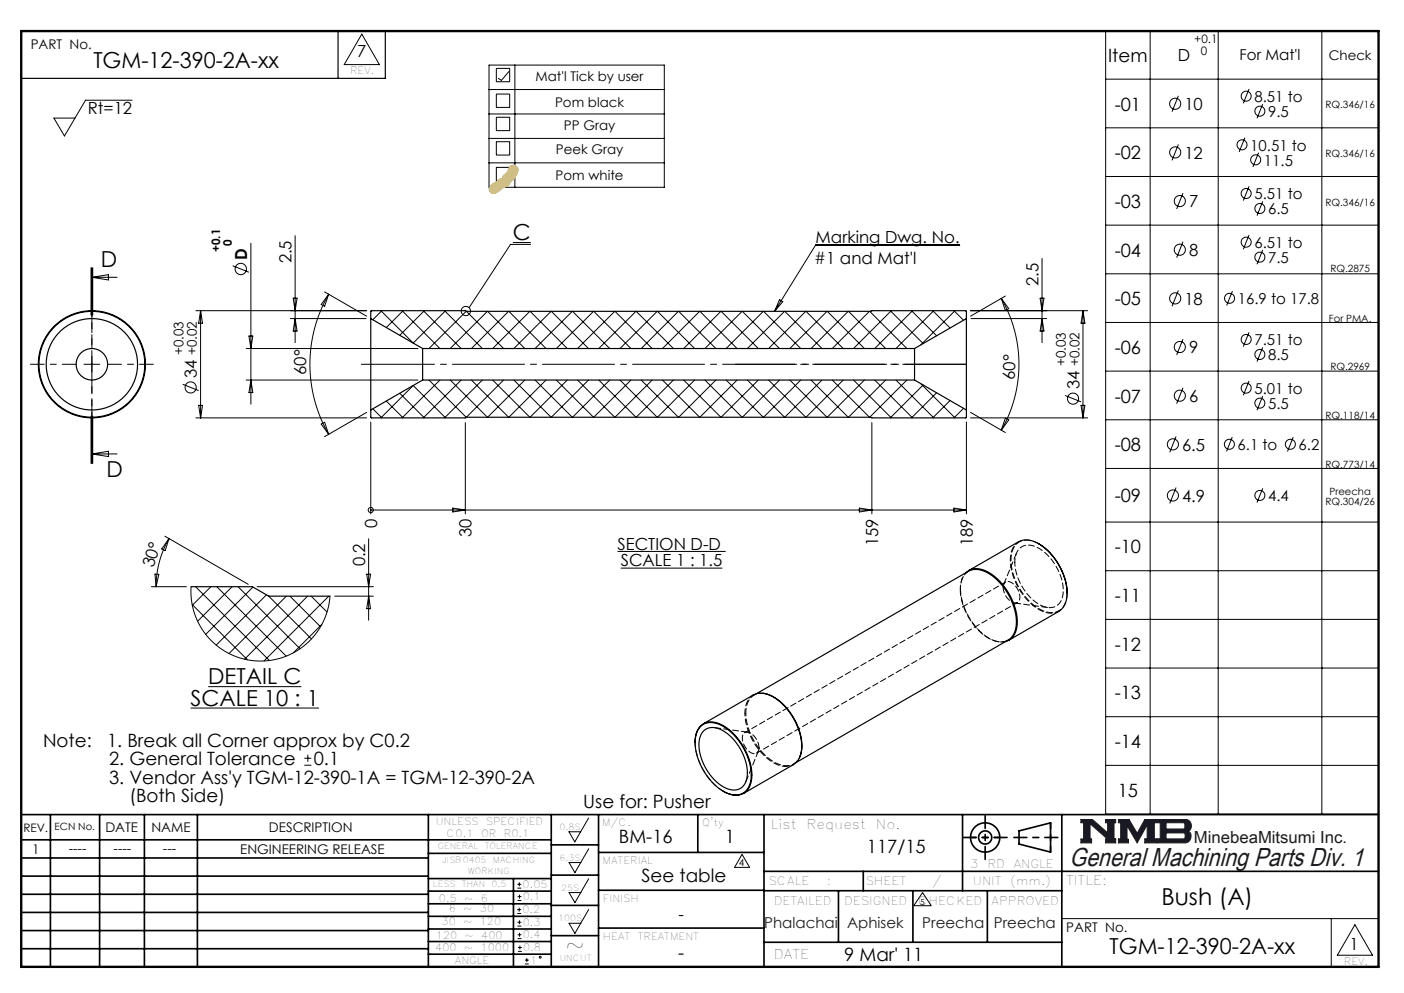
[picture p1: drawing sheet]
<svg xmlns="http://www.w3.org/2000/svg" width="297mm" height="210mm" viewBox="0 0 297 210" stroke-linecap="round" stroke-linejoin="round" font-family="sans-serif">
<g fill="none" stroke="#000" stroke-width=".35">
<path d="M4.5 172.3h287.1M4.5 177.6h112.1M10.7 172.3v32.2M21.1 172.3v32.2M30.5 172.3v32.2M41.8 172.3v32.2M90.6 172.3v32.2M116.6 172.3v32.2M116.6 178.7h10M126.6 172.3v32.2M147.6 172.3v8M161.6 172.3v32.2"/>
<path d="M203.6 172.3v16.1M215.6 175.7l6.6-1.7v6.2l-6.6-1.7zM224.6 172.3v32.2M4.5 185.3h86.1M4.5 181.4h86.1M4.5 189.1h86.1M4.5 193h86.1M4.5 196.8h86.1M90.6 199.1h26M90.6 193.8h26M90.6 188.5h26M90.6 191.1h26"/>
<path d="M90.6 180.5h26M90.6 185.8h26M90.6 196.5h26M108.6 185.8v18.5M116.6 185.1h10M116.6 191.5h10M116.6 197.9h10M126.6 196.3h35M126.6 188.3h35M126.6 180.3h35M161.6 184.3h130M161.6 199.3h63"/>
<path d="M161.6 188.4h63M177.4 188.4v10.9M182.6 184.3v4.1M193.1 188.4v10.9M208.9 188.4v10.9M4.5 200.6h86.1M90.6 201.8h26"/>
<circle cx="208.4" cy="177.1" r="3.1"/>
<circle cx="208.4" cy="177.1" r="1.39"/>
</g>
<path d="M228.7 173.3h2.4l3.2 2.8v-2.1h-.5v-.7h2.2v.7h-.3v3.4h.3v.9h-2.1v-.9h.4l-3.7-3.2v3.2h.3v.9h-2.2v-.9h.5v-3.4h-.5zM236.6 173.3h2.2l1.8 2.9 1.6-2.9h2.4v.7h-.4v3.4h.4v.9h-2.4v-.9h.5v-3l-2.1 3.9-2.2-3.7v2.9h.3v.8h-2.1v-.9h.5v-3.4h-.5zM244.9 173.3h5.9a1.34 1.34 0 0 1 1.2 1.1 1.34 1.34 0 0 1-.7 1.4 1.33 1.33 0 0 1 .6 1.5 1.33 1.33 0 0 1-1.2 1h-5.8v-.9h.5v-3.4h-.5zM246.7 174h3.7l.2 .3v.7l-.3 .3h-3.6zM246.7 176.1l3.8 .1 .2 .2v.8l-.4 .2h-3.6z" fill="none" stroke="#191924" stroke-width=".21"/>
<path d="M76.5 7.2l3.8 6.5h-7.5zM124.5 173l-2.9 5-1.2-2.1h2.4M124.5 179.5l-2.9 5.1-1.2-2.2h2.4M124.5 185.8l-2.9 5.1-1.2-2.1h2.4M124.5 192.3l-2.9 5.1-1.2-2.1h2.4M224.6 194.3h67M281.6 194.3v10.2M286.6 195.6l3.7 6.4h-7.4z" fill="none" stroke="#000" stroke-width=".21"/>
<path d="M105.4 16.6l.7 .4M106.1 17l1.6-1.9M155.4 183.4h3.2M157 180.7l-1.6 2.7M158.6 183.4l-1.6-2.7" fill="none" stroke="#000" stroke-width=".21" stroke-dasharray="6.3 1.3 1.3 1.3"/>
<path d="M4.5 6.6h287.1" fill="none" stroke="#000" stroke-width=".21" stroke-dasharray="6.3 1.3 1.3 1.3" stroke-dashoffset="1.9"/>
<path d="M71.5 6.6v10M81.5 6.6v10h-77" fill="none" stroke="#000" stroke-width=".25"/>
<path d="M205.3 177.1h6.2M222.2 174v6.2" fill="none" stroke="#000" stroke-width=".35" stroke-dasharray="15.2 1.3 1.3 1.3" stroke-dashoffset="14.1"/>
<path d="M203.8 177.1h9.2M208.4 172.5v9.2M214.5 177.1h9.3" fill="none" stroke="#000" stroke-width=".35" stroke-dasharray="15.2 1.3 1.3 1.3" stroke-dashoffset="12.5"/>
<path d="M4.5 6.6h287.1v197.9h-287.1z" fill="none" stroke="#000" stroke-width=".5"/>
<path d="M228.7 173.3v.7h.5v3.4h-.5v.9h2.2v-.9h-.3v-3.2l3.7 3.2h-.4v.9h2.1v-.9h-.3v-3.4h.3v-.7h-2.2v.7h.5v2.1l-3.2-2.8zM236.6 173.3v.7h.5v3.4h-.5v.9h2.1v-.8h-.3v-2.9l2.2 3.7 2.1-3.9v3h-.5v.9h2.4v-.9h-.4v-3.4h.4v-.7h-2.4l-1.6 2.9-1.8-2.9zM246.7 176.1l3.8 .1 .2 .2v.8l-.3 .2h-3.7zM244.9 173.3v.7h.5v3.4h-.5v.9l6.2-.1 .6-.5 .2-.7-.1-.8-.5-.4a1.34 1.34 0 0 0 .7-1.4 1.34 1.34 0 0 0-1.2-1.1zM246.7 174h3.7l.2 .3v.8l-.3 .2h-3.6z" fill-rule="evenodd" fill="#191924"/>
<g fill="none" stroke="#000" stroke-width=".21">
<path d="M103.4 13.8h37.1v25.8h-37.1zM103.4 18.9h37.1M105 14.5h2.8v2.8h-2.8zM105 19.9h2.8v2.8h-2.8zM108.9 13.8v25.8M233.9 6.5h57.7v165.7h-57.7zM233.9 16.7h57.7M243.3 6.5v165.7M257.7 6.5v165.7M264.2 18.8l-1.2 3M279.6 6.5v165.7M27.9 21.2h-9.8l-4.5 7.6-2.2-3.8h4.5"/>
<path d="M103.4 24.1h37.1M103.4 29.3h37.1M103.4 34.4h37.1M105 24.8h2.8v2.8h-2.8zM105 30h2.8v2.8h-2.8zM105 35.4h2.8v2.8h-2.8zM233.9 27h57.7M233.9 37.3h57.7M249.3 20.3l-1.4 3.3M249.3 30.5l-1.4 3.4M263.3 29.1l-1.2 3M264.2 39.4l-1.2 3"/>
<path d="M266.2 32.3l-1.2 3M267.1 22l-1.2 3M19.3 56.6v10M19.4 56.6v10M19.4 58.6h5.4M19.4 58.6l3.5-.5v1.1zM19.6 56.6v10M49.2 56.2l3.4 1.4M53.1 51.5v34M62.4 49.9v22.6M108.5 51.3h3.8M112.2 51.7h-4.2l-8.8 13.4"/>
<path d="M203 51.9h-30.5l-8.6 13.9M220.4 54.7v17.8M233.9 47.6h57.7M233.9 57.9h57.7M250.3 40.8l-1.4 3.4M250.3 51.1l-1.4 3.4M264.2 49.7l-1.2 3M267.1 42.6l-1.2 3M267.1 52.9l-1.2 3M17.8 77h3.3M19.4 75.4v3.3M41.4 65.7h36.2"/>
<path d="M42.4 65.7l.4 2.7h-.8zM42.4 65.7v22.7M52.1 73.7h36.3M52.7 71.1h.8l-.4 2.6zM61.4 67.4h16M62 63.1h.8l-.4 2.6zM62.4 67.4l.4 2.6h-.8zM68.7 61.7l8.9 5.2M69.5 62.2l-.8 2.6-.8-.4zM69.5 62.2a29.6 29.6 0 0 0 0 29.6M80.6 65.7l6.8 6.9 6.9-6.9M80.8 65.7l-1.9 1.9"/>
<path d="M85.1 65.7l8 8M85.3 65.7l-3.6 3.6M89.5 65.7l8 8M89.8 65.7l-5.2 5.2M94 65.7l8 8M98.6 65.8l-7.9 7.9M98.7 65.8l7.8 7.9M103.1 65.8l-7.9 7.9M103.2 65.8l7.8 7.9M107.6 65.8l-7.9 7.9M107.6 65.8l7.9 7.9M112.1 65.8l-7.9 7.9"/>
<path d="M112.1 65.8l7.9 7.9M116.6 65.8l-7.9 7.9M116.6 65.8l7.9 7.9M121.1 65.8l-7.9 7.9M121.1 65.8l7.9 7.9M125.6 65.8l-7.9 7.9M125.6 65.8l7.9 7.9M130 65.8l-7.8 7.9M130.1 65.8l7.9 7.9M134.5 65.8l-7.8 7.9M134.6 65.8l7.9 7.9M139 65.8l-7.8 7.9"/>
<path d="M139.1 65.8l7.8 7.9M143.5 65.8l-7.9 7.9M143.6 65.8l7.8 7.9M144.6 73.7l7.9-7.9 7.9 7.9M148 65.8l-7.9 7.9M148.1 65.8l7.8 7.9M157 65.8l-7.9 7.9M157 65.8l7.9 7.9M161.5 65.8l-7.9 7.9M161.5 65.8l7.9 7.9M164.9 63.4l.7 .4-1.7 2zM166 65.8l-7.9 7.9"/>
<path d="M166 65.8l7.9 7.9M170.5 65.8l-7.9 7.9M170.5 65.8l7.9 7.9M174.9 65.8l-7.8 7.9M175 65.8l7.9 7.9M179.4 65.8l-7.8 7.9M179.5 65.8l7.9 7.9M183.9 65.8l-7.8 7.9M184 65.8l7.8 7.9M188.3 65.7l7 7M188.5 65.7l-8 8M192.8 65.7l5.3 5.3"/>
<path d="M193 65.7l-8 8M197.3 65.7l3.7 3.7M197.5 65.7l-8 8M201.8 65.7l2 2M202 65.7l-7.2 7.2M205.3 65.7h24.8M205.4 67.4h16M211.8 63.1l1.6 2.2-.7 .3zM211.8 63.1a27.9 27.9 0 0 1 0 27.9M212.7 62.6l-7.4 4.3M220 63.1h.8l-.4 2.6zM220.4 67.4l.4 2.6h-.8z"/>
<path d="M229.1 65.7v22.7M229.1 65.7l.4 2.7h-.8zM233.9 68.2h57.7M233.9 78.5h57.7M249.3 61.4l-1.4 3.4M250.3 71.7l-1.4 3.4M260.7 61.6l-1.2 3M264.2 70.3l-1.2 3M267.1 73.4l-1.2 3.1M19.3 88v10M19.4 88v10M19.4 96l3.5-.6v1.2z"/>
<path d="M19.4 96h5.4M19.6 88v10zM38.6 81.3l3.4 1.3M41.4 88.4h36.2M42 85.7h.8l-.4 2.7zM52.1 80.4h36.3M53.1 80.4l.4 2.6h-.8zM67.9 89.7l.8-.4 .8 2.5zM77.6 87.2l-8.9 5.1M78.4 89.2v19.5M78.9 86.5l1.9 1.9M81.7 84.8l3.6 3.6"/>
<path d="M84.6 83.2l5.2 5.2M87.4 81.5l6.9 6.9M87.4 81.5l-6.8 6.9M90.7 80.4l7.9 7.9M93.1 80.4l-8 8M95.2 80.4l7.9 7.8M97.5 80.4l-8 8M98.4 89.4v19.3M99.7 80.4l7.9 7.8M102 80.4l-8 8M104.2 80.4l7.9 7.8M106.5 80.4l-7.8 7.8"/>
<path d="M108.7 80.4l7.9 7.8M111 80.4l-7.8 7.8M113.2 80.4l7.9 7.8M115.5 80.4l-7.9 7.8M117.7 80.4l7.9 7.8M120 80.4l-7.9 7.8M122.2 80.4l7.8 7.8M124.5 80.4l-7.9 7.8M126.7 80.4l7.8 7.8M129 80.4l-7.9 7.8M131.2 80.4l7.8 7.8M133.5 80.4l-7.9 7.8"/>
<path d="M135.6 80.4l7.9 7.8M138 80.4l-7.9 7.8M140.1 80.4l7.9 7.8M142.5 80.4l-7.9 7.8M144.6 80.4l7.9 7.8 7.9-7.8M146.9 80.4l-7.8 7.8M149.1 80.4l7.9 7.8M151.4 80.4l-7.8 7.8M153.6 80.4l7.9 7.8M155.9 80.4l-7.8 7.8M158.1 80.4l7.9 7.8M162.6 80.4l7.9 7.8"/>
<path d="M164.9 80.4l-7.9 7.8M167.1 80.4l7.8 7.8M169.4 80.4l-7.9 7.8M171.6 80.4l7.8 7.8M173.9 80.4l-7.9 7.8M176.1 80.4l7.8 7.8M178.4 80.4l-7.9 7.8M180.5 80.4l8 8M182.9 80.4l-7.9 7.8M184.4 89.4v19.3M185 80.4l8 8M187.4 80.4l-7.9 7.8"/>
<path d="M189.5 80.4l8 8M191.8 80.4l-7.8 7.8M194.8 81.1l7.2 7.3M195.3 81.4l-7 7M198.1 83.1l-5.3 5.3M201 84.7l-3.7 3.7M203.8 86.4l-2 2M204.4 89.2v19.5M205.3 87.2l7.4 4.3M205.3 88.4h24.8M212.7 88.4l.7 .4-1.6 2.2zM225.3 83.6l3.4 1.4"/>
<path d="M228.7 85.7h.8l-.4 2.7zM233.9 88.8h57.7M233.9 99.1h57.7M248.8 92.3l-1.4 3.4M250.3 82l-1.4 3.4M260.7 92.4l-1.2 3.1M264.2 80.6l-1.2 3M267.1 83.7l-1.2 3.1M273.6 92.4l-1.2 3.1M34.9 113.4l17.6 10.2M35.7 113.9a20.4 20.4 0 0 0-2.7 10.2M35.7 113.9l-.8 2.5-.7-.3z"/>
<path d="M78 113.9v17.3M78.4 107.9h.1M78.4 107.9h126M95.8 107.5l2.6 .4-2.6 .4zM130.6 116.6h22.9M181.8 107.5l2.6 .4-2.6 .4zM201.8 107.5l2.6 .4-2.6 .4zM233.9 110.4h57.7M248.8 103.1l-1.4 3.4M267.1 103.3l-1.2 3M32 124.1h7.4M32.8 121.4l.8 .1-.6 2.6z"/>
<path d="M40.4 124.1l.1 2.9 .6 2.6 1.1 2.6 1.8 2.5 2.1 2 2.3 1.5 2.8 1.1 2.8 .5 3-.1 2.8-.7 2.7-1.2 2.3-1.6 2-2.2 1.5-2.4 1-2.6 .5-2.9M40.7 127.8l11.6 11.7M41.4 124.1l15.6 15.6M44.6 124.1l-3.9 3.9M45.9 124.1l14.6 14.7M49.1 124.1l-7.3 7.3M50.4 124.1l13.1 13.1M53.5 124.2l-10 10M54.4 124.1h24.6M56.4 125.8l-10.7 10.6M56.8 126.1l9.1 9M60.6 126.1l-12.2 12.1"/>
<path d="M61.3 126.1l6.5 6.4M65.1 126.1l-13.4 13.3M65.8 126.1l3.4 3.3M68.1 132l-6 6.1M69.6 126.1l-13.8 13.7M70.8 126.1h8.2M77.6 121.4h.8l-.4 2.7zM78 126.1l.4 2.6h-.8zM131.3 120.1h21.5M233.9 120.7h57.7M233.9 131h57.7M40.3 149.7h27.2"/>
<path d="M44 145.2h19.7M65.1 159.6v1.5M233.9 141.3h57.7M233.9 151.6h57.7M64.4 161.8h1.5M64.4 160.4h1.5M233.9 161.9h57.7M109.4 193.2h.8M109.4 192.4h.8M109.5 187.8h.8M109.5 187h.8M109.5 195.9h.8"/>
<path d="M109.5 195h.8M109.5 190.4h.8M109.5 189.6h.8M109.5 198.5h.8M109.5 197.7h.8M109.8 192v.8M109.9 186.6v.8M109.9 194.6v.8M109.9 189.2v.8M109.9 197.3v.8M110 200v.8M195.2 188.8l1.8 2.7h-3.7z"/>
<path d="M109.6 201.2h.8M109.6 200.4h.8M111 203.9h.9M111 203h.9M111.4 202.6v.9"/>
<circle cx="248.6" cy="21.9" r="1.18"/>
<circle cx="248.6" cy="32.2" r="1.18"/>
<circle cx="262.7" cy="30.6" r="1.06"/>
<circle cx="263.6" cy="20.3" r="1.06"/>
<circle cx="265.6" cy="33.8" r="1.06"/>
<circle cx="266.5" cy="23.5" r="1.06"/>
<circle cx="50.9" cy="56.9" r="1.2"/>
<circle cx="249.6" cy="52.8" r="1.18"/>
<circle cx="249.6" cy="42.5" r="1.18"/>
<circle cx="263.6" cy="40.9" r="1.06"/>
<circle cx="263.6" cy="51.2" r="1.06"/>
<circle cx="266.5" cy="44.1" r="1.06"/>
<circle cx="266.5" cy="54.4" r="1.06"/>
<circle cx="98.5" cy="65.8" r=".98"/>
<circle cx="248.6" cy="63.1" r="1.18"/>
<circle cx="249.6" cy="73.4" r="1.18"/>
<circle cx="260.1" cy="63.1" r="1.06"/>
<circle cx="263.6" cy="71.8" r="1.06"/>
<circle cx="266.5" cy="75" r="1.06"/>
<circle cx="40.3" cy="81.9" r="1.18"/>
<circle cx="227" cy="84.3" r="1.18"/>
<circle cx="248.1" cy="94" r="1.18"/>
<circle cx="249.6" cy="83.7" r="1.18"/>
<circle cx="260.1" cy="94" r="1.06"/>
<circle cx="263.6" cy="82.1" r="1.06"/>
<circle cx="266.5" cy="85.3" r="1.06"/>
<circle cx="273" cy="94" r="1.06"/>
<circle cx="78.4" cy="107.9" r=".54"/>
<circle cx="248.1" cy="104.8" r="1.18"/>
<circle cx="266.5" cy="104.8" r="1.06"/>
<circle cx="114.3" cy="202.4" r=".2"/>
</g>
<path d="M19.4 56.6v41.4" fill="none" stroke="#000" stroke-width=".21" stroke-dasharray="6.3 1.3 1.3 1.3" stroke-dashoffset="2.8"/>
<path d="M16.1 77h-9.7M19.4 73.7v-9.7M22.8 77h9.6M19.4 80.4v9.6" fill="none" stroke="#000" stroke-width=".21" stroke-dasharray="15.2 1.3 1.3 1.3" stroke-dashoffset="12.3"/>
<path d="M204.3 77h-125.7" fill="none" stroke="#000" stroke-width=".21" stroke-dasharray="15.2 1.3 1.3 1.3" stroke-dashoffset="1.9"/>
<path d="M78.6 77h-2.2" fill="none" stroke="#000" stroke-width=".21" stroke-dasharray="15.2 1.3 1.3 1.3"/>
<path d="M204.3 77h-48.7" fill="none" stroke="#000" stroke-width=".21" stroke-dasharray="15.2 1.3 1.3 1.3" stroke-dashoffset="2.3"/>
<g fill="none" stroke="#000" stroke-width=".25">
<path d="M78.4 67.4v19.3M78.4 67.4v-1.6l.2-.1h19.8l.3 .1h85.5l.2-.1h19.9l.1 .1v1.6M78.4 67.4l11 6.3M89.4 73.7v6.7M89.4 73.7h104.1M193.5 73.7v6.7M204.4 67.4v19.3M204.4 67.4l-10.9 6.3M78.4 86.7v1.5l.2 .2h19.8l.3-.2h85.5l.2 .2h19.9l.1-.2v-1.5M89.4 80.4h104.1M89.4 80.4l-11 6.3M193.5 80.4l10.9 6.3"/>
<path d="M219.7 115a13.1 13.1 0 0 1 6 10.4M40.4 124.1h13l3.4 2h13M204.3 121.1a3.8 3.8 0 0 1 4.6-.2 12.8 12.8 0 0 1 6.2 11.8 3.5 3.5 0 0 1-2.4 3M204.9 120.7l10.6-6.1a4.6 4.6 0 0 1 5 .9 13.4 13.4 0 0 1 5.2 9.9M225.7 125.4a4.3 4.3 0 0 1-1.7 3.9l-10.6 6.1M147 157a3.8 3.8 0 0 1 3.2-4.3 8.2 8.2 0 0 1 6.2 3.8 11.5 11.5 0 0 1 2.4 9.1 3.3 3.3 0 0 1-4.9 2.2l-.9-.5M148.2 153.7a3.7 3.7 0 0 1 4.5-.2 12.7 12.7 0 0 1 6.1 11.6 3.3 3.3 0 0 1-5 2.6 12.5 12.5 0 0 1-6.7-11.8l.5-1.5zM148.8 153.1l10.5-6.1a4.6 4.6 0 0 1 5.1 .9 12.9 12.9 0 0 1 5.1 11.1l-.5 1.5-.9 1-10.8 6.3M148.8 154.6a3.4 3.4 0 0 1 4.3 0 10.9 10.9 0 0 1 4.9 9.9 2.88 2.88 0 0 1-4.4 2.2 10.7 10.7 0 0 1-5.6-10.5l.3-.9zM160 146.7l44.9-25.9a4.5 4.5 0 0 1 5 .9 12.7 12.7 0 0 1 5 11l-.5 1.4-.5 .8-.6 .5-44.9 25.8M161.4 146.6a9.5 9.5 0 0 1 6.4 5.1 9.8 9.8 0 0 1 1.4 8.4"/>
<circle cx="19.4" cy="77" r="11.2"/>
<circle cx="19.4" cy="77" r="11.3"/>
<circle cx="19.4" cy="77" r="9.7"/>
<circle cx="19.4" cy="77" r="3.3"/>
</g>
<path d="M212.2 124.2a1.1 1.1 0 0 1 .6-1.2 1.1 1.1 0 0 1 1.3 .3 3.4 3.4 0 0 1 1.4 3.8 1.27 1.27 0 0 1-2-.1 4 4 0 0 1-1.3-2.8M160.6 158.1a3.3 3.3 0 0 0-2.8-3.3 1.41 1.41 0 0 0-.7 2 3.2 3.2 0 0 0 2.7 2.6l.5-.4 .3-.9M153 167.4a13.3 13.3 0 0 1-6-10.4" fill="none" stroke="#000" stroke-width=".21" stroke-dasharray="1.3 .6" stroke-dashoffset=".1"/>
<path d="M203.1 124.7a4.3 4.3 0 0 1 1.8-3.9M157.6 150.9a4.3 4.3 0 0 1 1.7-3.9" fill="none" stroke="#000" stroke-width=".21" stroke-dasharray="1.3 .6" stroke-dashoffset=".3"/>
<path d="M203.2 124.5a4.7 4.7 0 0 1 1.1-3.4M169.3 159.9a3.3 3.3 0 0 1-4.8 1.6 12.8 12.8 0 0 1-6.7-10.7M167.8 161.7a4.6 4.6 0 0 1-5-.9 13.4 13.4 0 0 1-5.2-9.9" fill="none" stroke="#000" stroke-width=".21" stroke-dasharray="1.3 .6" stroke-dashoffset=".7"/>
<path d="M212.7 123.1l-55.2 31.8M212.7 135.7a6.5 6.5 0 0 1-5.9-2.7 13.4 13.4 0 0 1-3.6-8.5M157.8 150.8a3.8 3.8 0 0 1 2.6-4.1l1.2-.1M160 159.3l55.2-31.9" fill="none" stroke="#000" stroke-width=".21" stroke-dasharray="1.3 .6" stroke-dashoffset=".2"/>
<path d="M213.3 135.4a4.5 4.5 0 0 1-5-1 13.3 13.3 0 0 1-5.2-9.7M225.7 125.3a3.8 3.8 0 0 1-2.6 4.2 7.2 7.2 0 0 1-6.1-3.2 11.8 11.8 0 0 1-2.9-9.5 3.3 3.3 0 0 1 4.9-2.2l.8 .4" fill="none" stroke="#000" stroke-width=".21" stroke-dasharray="1.3 .6" stroke-dashoffset="-.1"/>
<path d="M215.5 114.6a4.5 4.5 0 0 0-1.8 4.5 13 13 0 0 0 6.8 10.2 3.8 3.8 0 0 0 3.5 0" fill="none" stroke="#000" stroke-width=".21" stroke-dasharray="1.3 .6" stroke-dashoffset=".4"/>
<path d="M214.7 118.9a3.2 3.2 0 0 1 2.6-3.6 7.3 7.3 0 0 1 5.6 3.7 9.4 9.4 0 0 1 1.7 7.6 2.91 2.91 0 0 1-4.4 1.4 11.2 11.2 0 0 1-5.5-9.1" fill="none" stroke="#000" stroke-width=".21" stroke-dasharray="1.3 .6" stroke-dashoffset=".5"/>
<path d="M215 117l-2.7 6.6M203.6 122.3l-.1 .1M211.2 135.7h.1M214.6 127.5l7 1M158.2 154.8l-7.1-.9M160 146.7l-.5 .3M157.8 165.3l2.6-6.5M167.9 161.5l.5-.3" fill="none" stroke="#000" stroke-width=".21" stroke-dasharray="1.3 .6"/>
<path d="M103.8 39.1l1.8-1.2 .6-.2a1.71 1.71 0 0 1 .9-1.2l.3-.5a1.11 1.11 0 0 1 1.4-1.1 1.11 1.11 0 0 1 .7 1.6 3.1 3.1 0 0 1-1.3 1.9 3.5 3.5 0 0 1-2 1.6l-.4 .3a1.43 1.43 0 0 1-2.4 .1v-.9z" fill="#fbbc04"/>
<text font-size="5.5" fill="#191924" x="226.2" y="183">General Machining Parts Div. 1</text>
<g font-size="4.9">
<text x="245.7" y="191.4">Bush (A)</text>
<text x="119.6" y="201.6">~</text>
</g>
<g font-size="4.7">
<text x="19.8" y="14.4">TGM-12-390-2A-xx</text>
<text x="108.5" y="50.8">C</text>
<text x="21.3" y="56.5">D</text>
<text x="22.6" y="101">D</text>
<text x="40.3" y="149.2">SCALE 10 : 1</text>
<text x="44" y="144.7">DETAIL C</text>
<text x="234.7" y="201.7">TGM-12-390-2A-xx</text>
</g>
<g font-size="3.9">
<text x="234.4" y="13.1">Item</text>
<text x="235.8" y="23.4">-01</text>
<text x="235.8" y="33.7">-02</text>
<text x="235.8" y="44">-03</text>
<text x="235.8" y="54.3">-04</text>
<text x="235.8" y="64.6">-05</text>
<text x="235.8" y="74.9">-06</text>
<text x="235.8" y="85.1">-07</text>
<text x="235.8" y="95.4">-08</text>
<text x="235.8" y="106.2">-09</text>
<text x="235.8" y="117">-10</text>
<text x="235.8" y="127.3">-11</text>
<text x="235.8" y="137.6">-12</text>
<text x="235.8" y="147.9">-13</text>
<text x="9.1" y="157.9">Note:</text>
<text x="22.7" y="157.9">1. Break all Corner approx by C0.2</text>
<text x="23.1" y="161.8">2. General Tolerance</text>
<text x="66.4" y="161.8">0.1</text>
<text x="235.8" y="158.2">-14</text>
<text x="23.1" y="165.7">3. Vendor Ass'y TGM-12-390-1A = TGM-12-390-2A</text>
<text x="27.4" y="169.6">(Both Side)</text>
<text x="123.4" y="170.8">Use for: Pusher</text>
<text x="236.4" y="168.5">15</text>
<text x="130.9" y="178.4">BM-16</text>
<text x="153.3" y="178.4">1</text>
<text x="183.4" y="180.5">117/15</text>
<text x="135.7" y="186.6">See table</text>
<text x="143.5" y="202.9">-</text>
<text x="178.6" y="203.2">9 Mar' 11</text>
</g>
<g font-size="3.5">
<text x="75.6" y="12.1">7</text>
<text x="249.2" y="12.9">D</text>
<text x="250.5" y="23.3">10</text>
<text x="18.6" y="24.2">Rt=12</text>
<text x="250.5" y="33.6">12</text>
<text x="251.5" y="43.9">7</text>
<text x="172.5" y="51.3">Marking Dwg. No.</text>
<text x="52.3" y="54.9" transform="rotate(-90 52.3 54.9)">D</text>
<text x="61.7" y="55.7" transform="rotate(-90 61.7 55.7)">2.5</text>
<text x="172.2" y="55.9">#1 and Mat'l</text>
<text x="251.5" y="54.1">8</text>
<text x="219.7" y="60.5" transform="rotate(-90 219.7 60.5)">2.5</text>
<text x="250.5" y="64.4">18</text>
<text x="251.5" y="74.7">9</text>
<text x="41.7" y="80" transform="rotate(-90 41.7 80)">34</text>
<text x="64.8" y="79.3" transform="rotate(-89 64.8 79.3)">60°</text>
<text x="214.7" y="80.3" transform="rotate(-89 214.7 80.3)">60°</text>
<text x="228.3" y="82.4" transform="rotate(-90 228.3 82.4)">34</text>
<text x="251.5" y="85">6</text>
<text x="250.1" y="95.3">6.5</text>
<text x="250.1" y="106.1">4.9</text>
<text x="79.8" y="111.6" transform="rotate(-90 79.8 111.6)">0</text>
<text x="99.8" y="113.6" transform="rotate(-90 99.8 113.6)">30</text>
<text x="77.2" y="119.8" transform="rotate(-90 77.2 119.8)">0.2</text>
<text x="130.6" y="116.2">SECTION D-D</text>
<text x="131.3" y="119.8">SCALE 1 : 1.5</text>
<text x="185.8" y="115.5" transform="rotate(-90 185.8 115.5)">159</text>
<text x="205.8" y="115.5" transform="rotate(-90 205.8 115.5)">189</text>
<text x="32.4" y="120.2" transform="rotate(-72 32.4 120.2)">30°</text>
<text x="143.5" y="194.6">-</text>
<text x="285.5" y="200.9">1</text>
</g>
<text font-size="3.5" fill="#191924" x="252.6" y="178.4">MinebeaMitsumi Inc.</text>
<g font-size="3.2">
<text x="262.2" y="12.8">For Mat'l</text>
<text x="265.4" y="21.5">8.51 to</text>
<text x="268.3" y="24.7">9.5</text>
<text x="264.5" y="31.8">10.51 to</text>
<text x="267.4" y="35">11.5</text>
<text x="265.4" y="42.1">5.51 to</text>
<text x="268.3" y="45.3">6.5</text>
<text x="265.4" y="52.4">6.51 to</text>
<text x="268.3" y="55.6">7.5</text>
<text x="261.8" y="64.3">16.9 to 17.8</text>
<text x="265.4" y="73">7.51 to</text>
<text x="268.3" y="76.2">8.5</text>
<text x="265.4" y="83.3">5.01 to</text>
<text x="268.3" y="86.5">5.5</text>
<text x="261.8" y="95.2">6.1 to</text>
<text x="274.7" y="95.2">6.2</text>
<text x="268.3" y="106">4.4</text>
</g>
<g font-size="3.2" fill="#191924">
<text x="161.7" y="196.3">Phalachai</text>
<text x="179.2" y="196.3">Aphisek</text>
<text x="195.1" y="196.3">Preecha Preecha</text>
</g>
<g font-size="2.8">
<text x="6.5" y="10.4">PART No.</text>
<text x="113.3" y="17.1">Mat'l Tick by user</text>
<text x="281.1" y="12.7">Check</text>
<text x="117.4" y="22.6">Pom black</text>
<text x="119.3" y="27.5">PP Gray</text>
<text x="117.6" y="32.7">Peek Gray</text>
<text x="117.5" y="38.1">Pom white</text>
<text x="38.8" y="75.1" transform="rotate(-90 38.8 75.1)">+0.03</text>
<text x="41.7" y="75.1" transform="rotate(-90 41.7 75.1)">+0.02</text>
<text x="225.5" y="77.5" transform="rotate(-90 225.5 77.5)">+0.03</text>
<text x="228.3" y="77.5" transform="rotate(-90 228.3 77.5)">+0.02</text>
<text x="22.3" y="175.9">DATE</text>
<text x="32" y="175.9">NAME</text>
<text x="56.9" y="175.9">DESCRIPTION</text>
<text x="163.1" y="175.3">List</text>
<text x="170.6" y="175.3">Request</text>
<text x="185.3" y="175.3">No.</text>
<text x="6.8" y="180.6">1</text>
<text x="14.5" y="180.3">----</text>
<text x="24" y="180.3">----</text>
<text x="34.5" y="180.3">---</text>
<text x="50.8" y="180.7">ENGINEERING RELEASE</text>
<text x="225.5" y="187.2">TITLE:</text>
<text x="225.6" y="197.2">PART No.</text>
<text x="163.7" y="202.9">DATE</text>
</g>
<g font-size="2.5">
<text x="252.6" y="9.2">+0.1</text>
<text x="254" y="11.6">0</text>
<text x="46.6" y="53.3" transform="rotate(-90 46.6 53.3)">+0.1</text>
<text x="49" y="52" transform="rotate(-90 49 52)">0</text>
<text x="4.9" y="175.9">REV.</text>
<text x="205.2" y="183.5">3</text>
<text x="208.9" y="183.5">RD</text>
<text x="214.4" y="183.5">ANGLE</text>
<text x="162.5" y="187.2">SCALE</text>
<text x="163.7" y="191.4">DETAILED</text>
<text x="174.9" y="187.2">:</text>
<text x="178.6" y="191.4">DESIGNED</text>
<text x="183.1" y="187.2">SHEET</text>
<text x="194.2" y="191.4">CHECKED</text>
<text x="197.2" y="187.2">/</text>
<text x="205.8" y="187.2">UNIT</text>
<text x="209.8" y="191.4">APPROVED</text>
<text x="213.7" y="187.2">(mm.)</text>
</g>
<g font-size="2.1">
<text x="74.1" y="15.7">REV.</text>
<text x="280.4" y="22.9">RQ.346/16</text>
<text x="280.4" y="33.2">RQ.346/16</text>
<text x="280.4" y="43.5">RQ.346/16</text>
<text x="281.4" y="57.6">RQ.2875</text>
<text x="281.1" y="68.1">For PMA.</text>
<text x="281.4" y="78.4">RQ.2969</text>
<text x="280.4" y="88.6">RQ.118/14</text>
<text x="280.4" y="98.9">RQ.773/14</text>
<text x="280.4" y="106.8">RQ.304/26</text>
<text x="281.2" y="104.7">Preecha</text>
<text x="11.6" y="175.6">ECN No.</text>
<text x="92.2" y="174.4">UNLESS</text>
<text x="94.5" y="177">C0.1</text>
<text x="101.8" y="177">OR</text>
<text x="102.8" y="174.4">SPECIFIED</text>
<text x="106.6" y="177">R0.1</text>
<text x="127.3" y="174.6">M/C.</text>
<text x="148.6" y="174.7">Q'ty</text>
<text x="127.5" y="182.7">MATERIAL</text>
<text x="156.3" y="183.1">4</text>
<text x="92.8" y="190.7">0.5</text>
<text x="98.2" y="190.7">~</text>
<text x="101.7" y="190.7">6</text>
<text x="110.6" y="187.7">0.05</text>
<text x="110.6" y="190.4">0.1</text>
<text x="127.6" y="190.8">FINISH</text>
<text x="93.4" y="195.6">30</text>
<text x="94.9" y="193">6</text>
<text x="98" y="195.6">~</text>
<text x="98" y="193">~</text>
<text x="101.5" y="195.6">120</text>
<text x="101.5" y="193">30</text>
<text x="110.5" y="193.1">0.2</text>
<text x="110.6" y="195.8">0.3</text>
<text x="92.1" y="201">400</text>
<text x="92.2" y="198.5">120</text>
<text x="96.2" y="203.8">ANGLE</text>
<text x="98.2" y="201">~</text>
<text x="98.3" y="198.5">~</text>
<text x="101.7" y="201">1000</text>
<text x="101.8" y="198.5">400</text>
<text x="110.6" y="198.4">0.4</text>
<text x="110.7" y="201.1">0.8</text>
<text x="112.1" y="203.8">1</text>
<text x="127.6" y="198.9">HEAT</text>
<text x="134.9" y="198.9">TREATMENT</text>
<text x="284.3" y="204">REV.</text>
</g>
<g font-size="1.8">
<text x="92.6" y="179.6">GENERAL</text>
<text x="102.5" y="179.6">TOLERANCE</text>
<text x="118.4" y="175.5">0.8S</text>
<text x="93.5" y="182.6">JISB0405</text>
<text x="99" y="184.9">WORKING</text>
<text x="104.3" y="182.6">MACHING</text>
<text x="118.4" y="182">6.3S</text>
<text x="91.6" y="187.6">LESS</text>
<text x="97.7" y="187.6">THAN</text>
<text x="104" y="187.6">0.5</text>
<text x="118.7" y="188.3">25S</text>
<text x="194.7" y="191.3">5</text>
<text x="118.1" y="194.8">100S</text>
<text x="118.4" y="203.3">UNCUT</text>
</g>
</svg>
